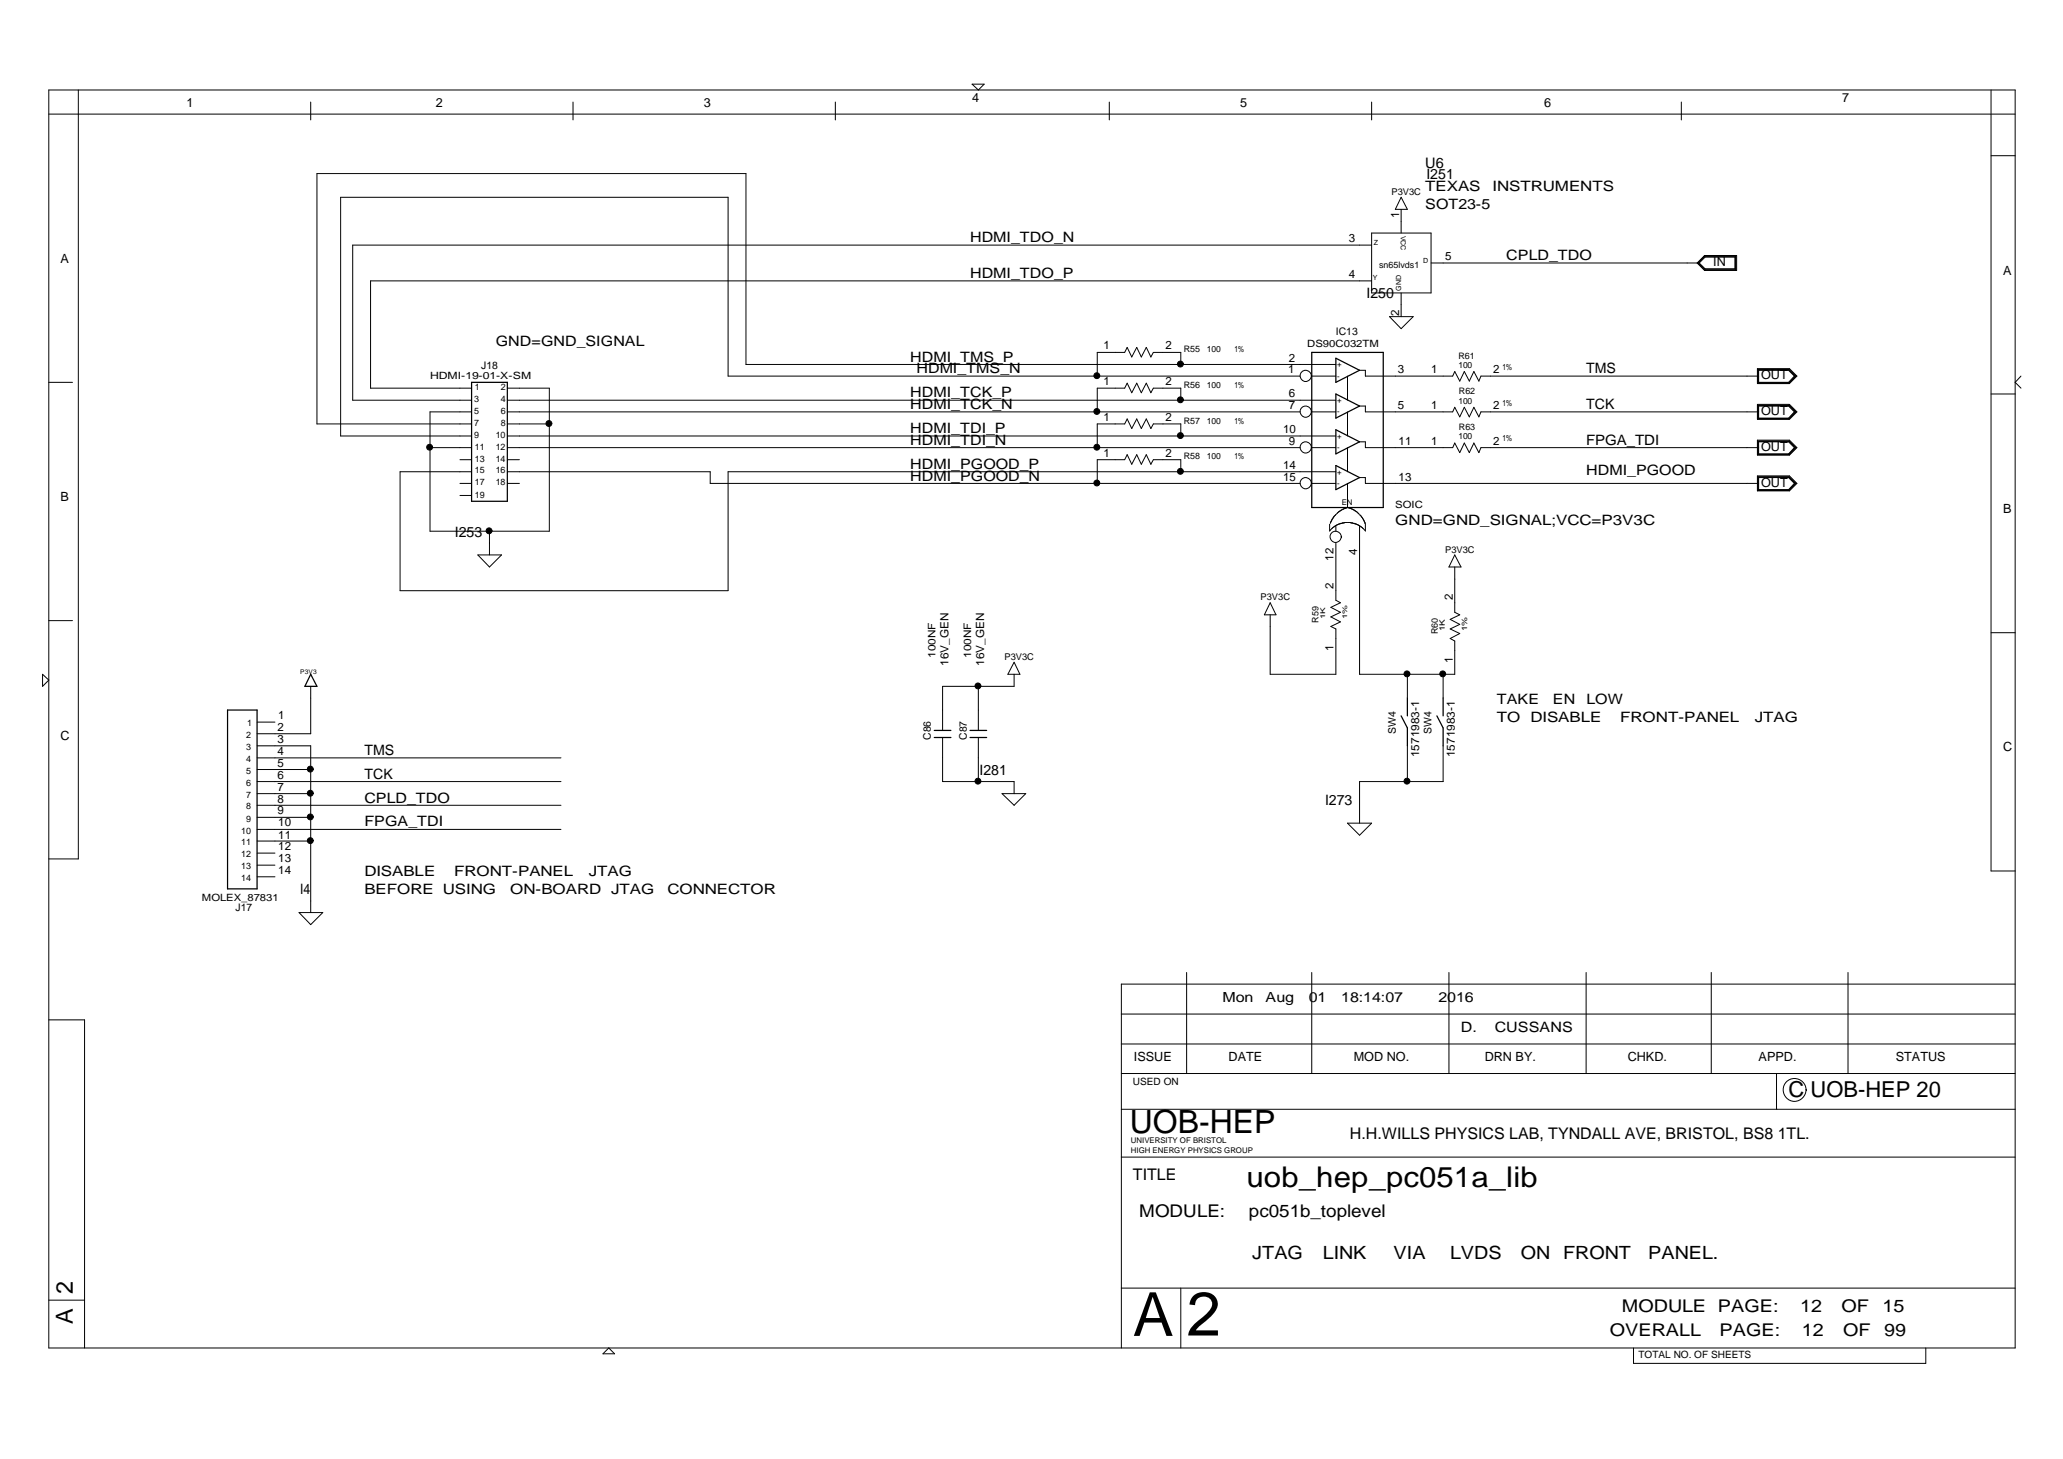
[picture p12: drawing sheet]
<svg xmlns="http://www.w3.org/2000/svg" width="420mm" height="297mm" viewBox="0 0 420 297" stroke-linecap="round" stroke-linejoin="round" font-family="sans-serif">
<g fill="none" stroke="#000" stroke-width=".25">
<path d="M96 77.8h7.3v24.3h-7.3zM267.2 71.7h14.5v31.6h-14.5zM272.1 72.9l4.8 2.5-4.8 2.4zM272.1 94.8l4.8 2.4-4.8 2.5zM272.1 87.5l4.8 2.4-4.8 2.5zM272.1 80.2l4.8 2.5-4.8 2.4zM63.3 137.3l1.2 2.4h-2.4zM46.3 144.6h6.1v36.4h-6.1zM190.3 150.1h3.4M190.3 148.7h3.4M197.6 150.1h3.3M197.6 148.7h3.3"/>
<path d="M285.4 145.7l1.2 2.5v3.6M286.6 142.1v3.6M292.6 145.7l1.3 2.5v3.6M293.9 142.1v3.6"/>
</g>
<g fill="none" stroke="#000" stroke-width=".2">
<path d="M9.9 18.3h400.5v256.1h-400.5zM16 18.3v156.6h-6.1M198 17.1h2.4l-1.1 1.2zM405.5 18.3v159h4.9M9.9 23.2h400.5M63.3 20.8v3.6M116.7 20.8v3.6M170.1 20.8v3.6M225.9 20.8v3.6M279.3 20.8v3.6M342.4 20.8v3.6M405.5 31.7h4.9"/>
<path d="M279.3 49.9h-207.5v31.6h24.2M279.3 47.4h12.2v12.2h-12.2zM279.3 57.2h-203.8v21.8h20.5M285.4 42.6v4.8M285.4 59.6v4.9M285.4 40.2l1.2 2.4h-2.4zM291.5 53.5h54.6M345.6 53.5l1.6-1.5h6.5v3.1h-6.5zM347.2 52.1h6.3v2.9h-6.3l-1.4-1.5zM347.3 52.4h6v2.3h-6l-1.2-1.2zM347.3 52.2h6.1v2.6h-6.1l-1.4-1.3zM9.9 77.8h4.9"/>
<path d="M103.3 79h8.6v29.2h-24.3v-24.3h8.4M240.5 74.2v-2.5h-5.6l-.5 1-.9-2-1.1 2-.9-2-1 2-.9-2-.5 1h-5.6v4.9M264.8 76.6h-116.5v-36.4h-78.9v48.6h26.6M267.1 76.5a1.14 1.14 0 0 1-1.6 1.1 1.14 1.14 0 0 1-.4-1.9 1.14 1.14 0 0 1 1.9 .4l.2 .5h4.9M272.1 74.2h-120.2v-38.9h-87.4v51h31.5M274.4 76.6v4.9M276.9 75.4h1.2v1.2h17.8l.4-1 1 2 .9-2 1 2 1-2 1 2 .4-1h56.6M283 64.5h4.8l-2.4 2.4zM357.9 75h6.5l1.6 1.6-1.6 1.5h-6.5zM358 75.2h6.4l1.4 1.4-1.4 1.4h-6.4zM358.1 75.3h6.3l1.2 1.3-1.2 1.3h-6.3zM358.2 75.4h6.1l1.2 1.2-1.2 1.2h-6.1z"/>
<path d="M411.6 76.6l-1.2 1.2 1.2 1.2M87.6 91.1h8.4M93.7 98.4h2.3M93.7 93.6h2.3M96 96h-14.5v24.3h66.8v-24.3h123.8M103.3 91.1h161.5M103.3 98.4h2.5M103.3 96h41.3v2.4h120.2M103.3 83.9h161.5M103.3 88.8h168.8M103.3 81.5h168.8M103.3 93.6h2.5"/>
<path d="M103.3 86.3h8.6M240.5 81.5v-2.5h-5.6l-.5 1-.9-2-1.1 2-.9-2-1 2-.9-2-.5 1h-5.6v4.9M240.5 96v-2.4h-5.6l-.5 .9-.9-1.9-1.1 1.9-.9-1.9-1 1.9-.9-1.9-.5 1h-5.6v4.8M240.5 88.8v-2.5h-5.6l-.5 .9-.9-1.9-1.1 1.9-.9-1.9-1 1.9-.9-1.9-.5 1h-5.6v4.8M267.1 98.3a1.14 1.14 0 0 1-1.6 1.1 1.14 1.14 0 0 1-.4-1.8 1.14 1.14 0 0 1 1.9 .4l.2 .4h4.9M267.1 91.1a1.14 1.14 0 0 1-1.6 1 1.14 1.14 0 0 1-.4-1.8 1.14 1.14 0 0 1 1.9 .4l.2 .4h4.9M267.1 83.8a1.14 1.14 0 0 1-1.6 1.1 1.14 1.14 0 0 1-.4-1.9 1.14 1.14 0 0 1 1.9 .4l.2 .5h4.9M274.4 83.9v4.9M274.4 91.1v4.9M274.4 98.4v4.9M276.9 82.7h1.2v1.2h17.8l.4-1 1 2 .9-2 1 2 1-2 1 2 .4-1h56.6M276.9 89.9h1.2v1.2h17.8l.4-.9 1 2 .9-2 1 2 1-2 1 2 .4-1.1h56.6"/>
<path d="M276.9 97.2h1.2v1.2h80.1M357.9 82.3h6.5l1.6 1.6-1.6 1.5h-6.5zM357.9 89.6h6.5l1.6 1.5-1.6 1.6h-6.5zM357.9 96.9h6.5l1.6 1.5-1.6 1.5h-6.5zM358 97.1h6.4l1.4 1.3-1.4 1.5h-6.4zM358 82.5h6.4l1.4 1.4-1.4 1.4h-6.4zM358 89.8h6.4l1.4 1.3-1.4 1.5h-6.4zM358.1 97.1h6.3l1.2 1.3-1.2 1.4h-6.3zM358.1 82.6h6.3l1.2 1.3-1.2 1.3h-6.3zM358.1 89.9h6.3l1.2 1.2-1.2 1.4h-6.3zM358.2 97.2h6.1l1.2 1.2-1.2 1.3h-6.1zM358.2 89.9h6.1l1.2 1.2-1.2 1.3h-6.1z"/>
<path d="M358.2 82.7h6.1l1.2 1.2-1.2 1.2h-6.1zM405.5 80.2h4.9M93.7 100.9h2.3M97.3 113h4.8l-2.4 2.4zM99.7 108.2v4.8M270.8 106.7v1.5M271.1 107.8l-.2 .2M272.1 107.1v1.1M272.1 110.6v11.6l.9 .5-1.9 .9 1.9 1.1-1.9 .9 1.9 1-1.9 .9 1 .5v9.3h-13.4v-12.1M272.2 104.7l-.9 1-.3 .8M273.2 109.3a1.14 1.14 0 0 1-1.6 1 1.14 1.14 0 0 1-.4-1.8 1.14 1.14 0 0 1 1.9 .4l.2 .4M274.4 103.3l-1.2 .5-1 .8"/>
<path d="M274.4 106.4l-.6 .1a4.1 4.1 0 0 0-2.2 .8l-.5 .4M274.5 103.3l1.3 .5 1 .9M274.5 106.4l.6 .1a4.1 4.1 0 0 1 2.1 .8l.5 .4M276.9 104.8l.8 .9 .4 .9M276.9 107.1v30.2h19.4v-6.8l-.9-.5 1.9-1-1.9-1 1.9-.9-1.9-1 1.9-.9-1-.5v-9.3M277.8 107.8l.2 .2M278.1 106.7v1.5M296.3 113l1.3 2.4h-2.5zM8.7 137.3l1.2 1.2-1.2 1.2zM9.9 126.4h4.9M63.3 139.7v9.7h-10.9M199.3 139.7v9"/>
<path d="M206.5 137.3v2.4h-14.5v9M206.5 134.8l1.2 2.5h-2.4zM258.7 122.7l1.2 2.5h-2.4zM286.6 137.3v4.8M293.9 137.3v4.8M405.5 128.8h4.9M52.4 151.8h10.9v34M52.4 159.1h61.8M52.4 156.7h10.9M52.4 154.3h61.8M52.4 147h3.6M192 150.1v9h14.5v2.5"/>
<path d="M199.3 150.1v9M286.6 151.8v7.3M293.9 151.8v7.3h-17v8.5M52.4 161.6h10.9M52.4 178.5h3.6M52.4 176.1h3.6M52.4 173.7h3.6M52.4 171.2h10.9M52.4 168.9h61.8M52.4 166.4h10.9M52.4 163.9h61.8M204.1 161.6h4.8l-2.4 2.3z"/>
<path d="M274.4 167.6h4.9l-2.4 2.4zM60.9 185.8h4.8l-2.4 2.4zM241.7 198v20.6M267.2 198v20.6M295.1 198v20.6M323 198v20.6M348.5 198v20.6M376.4 198v20.6M9.9 207.6h7.3v66.8M228.4 212.5h182M228.4 206.5h182M228.4 218.6h182"/>
<path d="M361.8 218.6v7.2M410.4 200.4h-182v74M228.4 235.6h182M228.4 225.8h182M367.8 221.9a2.33 2.33 0 0 1-3.3 2.1 2.33 2.33 0 0 1-.5-3.9 2.33 2.33 0 0 1 3.8 1.2l.1 .6M9.9 264.7h7.3M122.8 275.6l1.2-1.2 1.2 1.2zM228.4 262.2h182M240.5 262.2v12.2M332.7 274.4v3.2h59.5v-3.2"/>
<circle cx="223.4" cy="76.5" r=".6"/>
<circle cx="240.4" cy="74.1" r=".6"/>
<circle cx="87.5" cy="91.1" r=".6"/>
<circle cx="111.8" cy="86.2" r=".6"/>
<circle cx="223.4" cy="91.1" r=".6"/>
<circle cx="223.4" cy="83.8" r=".6"/>
<circle cx="223.4" cy="98.3" r=".6"/>
<circle cx="240.4" cy="88.7" r=".6"/>
<circle cx="240.4" cy="81.4" r=".6"/>
<circle cx="240.4" cy="96" r=".6"/>
<circle cx="99.6" cy="108.1" r=".6"/>
<circle cx="199.2" cy="139.6" r=".6"/>
<circle cx="286.5" cy="137.2" r=".6"/>
<circle cx="293.8" cy="137.2" r=".6"/>
<circle cx="63.2" cy="156.6" r=".6"/>
<circle cx="199.2" cy="159" r=".6"/>
<circle cx="286.5" cy="159" r=".6"/>
<circle cx="63.2" cy="171.1" r=".6"/>
<circle cx="63.2" cy="166.3" r=".6"/>
<circle cx="63.2" cy="161.5" r=".6"/>
</g>
<g fill="#000">
<circle cx="223.4" cy="76.5" r=".6"/>
<circle cx="240.4" cy="74.1" r=".6"/>
<circle cx="87.5" cy="91.1" r=".6"/>
<circle cx="111.8" cy="86.2" r=".6"/>
<circle cx="223.4" cy="91.1" r=".6"/>
<circle cx="223.4" cy="83.8" r=".6"/>
<circle cx="223.4" cy="98.3" r=".6"/>
<circle cx="240.4" cy="88.7" r=".6"/>
<circle cx="240.4" cy="81.4" r=".6"/>
<circle cx="240.4" cy="96" r=".6"/>
<circle cx="99.6" cy="108.1" r=".6"/>
<circle cx="199.2" cy="139.6" r=".6"/>
<circle cx="286.5" cy="137.2" r=".6"/>
<circle cx="293.8" cy="137.2" r=".6"/>
<circle cx="63.2" cy="156.6" r=".6"/>
<circle cx="199.2" cy="159" r=".6"/>
<circle cx="286.5" cy="159" r=".6"/>
<circle cx="63.2" cy="171.1" r=".6"/>
<circle cx="63.2" cy="166.3" r=".6"/>
<circle cx="63.2" cy="161.5" r=".6"/>
</g>
<text font-size="12.6" x="241.7" y="271.9">2</text>
<text font-size="12.4" x="230.8" y="272">A</text>
<text font-size="6.5" x="230.1" y="230.7">UOB-HEP</text>
<text font-size="5.8" x="253.9" y="241.7">uob_hep_pc051a_lib</text>
<g font-size="4.8">
<text x="14.9" y="263.5" transform="rotate(-90 14.9 263.5)">2</text>
<text x="14.9" y="269.5" transform="rotate(-90 14.9 269.5)">A</text>
</g>
<text font-size="4.5" x="364.3" y="223.4">C UOB-HEP 20</text>
<g font-size="3.7">
<text x="255" y="256.2">JTAG</text>
<text x="269.4" y="256.2">LINK</text>
<text x="283.8" y="256.2">VIA</text>
<text x="295.4" y="256.2">LVDS</text>
<text x="309.7" y="256.2">ON FRONT</text>
<text x="335.7" y="256.2">PANEL.</text>
</g>
<g font-size="3.6">
<text x="232" y="247.7">MODULE:</text>
<text x="254.4" y="247.7">pc051b_toplevel</text>
<text x="330.3" y="267.2">MODULE PAGE:</text>
<text x="366.6" y="267.2">12</text>
<text x="375" y="267.2">OF</text>
<text x="383.4" y="267.2">15</text>
<text x="327.9" y="272">OVERALL</text>
<text x="350.2" y="272">PAGE:</text>
<text x="367" y="272">12</text>
<text x="375.4" y="272">OF</text>
<text x="383.7" y="272">99</text>
</g>
<g font-size="3.3">
<text x="274.9" y="231.9">H.H.WILLS PHYSICS LAB, TYNDALL AVE, BRISTOL, BS8 1TL.</text>
<text x="230.7" y="240.3">TITLE</text>
</g>
<text font-size="3" x="290.3" y="34.2">U6</text>
<g font-size="2.9">
<text x="290.3" y="38.9">TEXAS</text>
<text x="290.5" y="36.4">I251</text>
<text x="304" y="38.9">INSTRUMENTS</text>
<text x="290.3" y="42.5">SOT23-5</text>
<text x="197.6" y="49.3">HDMI_TDO_N</text>
<text x="306.8" y="53">CPLD_TDO</text>
<text x="197.6" y="56.6">HDMI_TDO_P</text>
<text x="278.3" y="60.7">I250</text>
<text x="101" y="70.5">GND=GND_SIGNAL</text>
<text x="185.4" y="73.6">HDMI_TMS_P</text>
<text x="186.6" y="76">HDMI_TMS_N</text>
<text x="323" y="76">TMS</text>
<text x="185.4" y="80.9">HDMI_TCK_P</text>
<text x="185.4" y="83.3">HDMI_TCK_N</text>
<text x="323" y="83.3">TCK</text>
<text x="185.4" y="88.2">HDMI_TDI_P</text>
<text x="185.4" y="90.6">HDMI_TDI_N</text>
<text x="185.4" y="95.5">HDMI_PGOOD_P</text>
<text x="323" y="90.6">FPGA_TDI</text>
<text x="185.4" y="97.9">HDMI_PGOOD_N</text>
<text x="323" y="96.6">HDMI_PGOOD</text>
<text x="284.2" y="106.9">GND=GND_SIGNAL;VCC=P3V3C</text>
<text x="92.7" y="109.3">I253</text>
<text x="304.8" y="143.3">TAKE</text>
<text x="316.3" y="143.3">EN</text>
<text x="323.1" y="143.3">LOW</text>
<text x="304.8" y="146.9">TO</text>
<text x="311.7" y="146.9">DISABLE</text>
<text x="330" y="146.9">FRONT-PANEL</text>
<text x="357.4" y="146.9">JTAG</text>
<text x="74.2" y="153.7">TMS</text>
<text x="74.2" y="158.5">TCK</text>
<text x="199.5" y="157.9">I281</text>
<text x="74.2" y="163.4">CPLD_TDO</text>
<text x="269.9" y="163.9">I273</text>
<text x="74.2" y="168.3">FPGA_TDI</text>
<text x="74.2" y="178.4">DISABLE</text>
<text x="92.5" y="178.4">FRONT-PANEL</text>
<text x="119.9" y="178.4">JTAG</text>
<text x="61.2" y="182.1">I4</text>
<text x="74.2" y="182.1">BEFORE USING</text>
<text x="103.9" y="182.1">ON-BOARD JTAG</text>
<text x="135.9" y="182.1">CONNECTOR</text>
<text x="297.6" y="210">D.</text>
<text x="304.4" y="210">CUSSANS</text>
</g>
<g font-size="2.8">
<text x="249" y="204.1">Mon</text>
<text x="257.8" y="204.1">Aug</text>
<text x="266.6" y="204.1">01</text>
<text x="273.2" y="204.1">18:14:07</text>
<text x="293" y="204.1">2016</text>
</g>
<g font-size="2.6">
<text x="38" y="21.9">1</text>
<text x="88.8" y="21.9">2</text>
<text x="143.4" y="21.9">3</text>
<text x="198" y="20.7">4</text>
<text x="252.6" y="21.9">5</text>
<text x="314.5" y="21.9">6</text>
<text x="375.2" y="20.7">7</text>
<text x="12.3" y="53.5">A</text>
<text x="348.9" y="54.1">IN</text>
<text x="408" y="55.9">A</text>
<text x="358.7" y="77.2">OUT</text>
<text x="358.7" y="84.5">OUT</text>
<text x="358.7" y="91.8">OUT</text>
<text x="12.3" y="102">B</text>
<text x="358.7" y="99.1">OUT</text>
<text x="408" y="104.4">B</text>
<text x="12.3" y="150.6">C</text>
<text x="408" y="152.9">C</text>
<text x="230.9" y="216.1">ISSUE</text>
<text x="250.2" y="216.1">DATE</text>
<text x="275.7" y="216.1">MOD NO.</text>
<text x="302.4" y="216.1">DRN BY.</text>
<text x="331.5" y="216.1">CHKD.</text>
<text x="358.2" y="216.1">APPD.</text>
<text x="386.1" y="216.1">STATUS</text>
</g>
<g font-size="2.3">
<text x="284.9" y="44.4" transform="rotate(-90 284.9 44.4)">1</text>
<text x="274.7" y="49.3">3</text>
<text x="294.3" y="53">5</text>
<text x="274.7" y="56.6">4</text>
<text x="284.9" y="64.4" transform="rotate(-90 284.9 64.4)">2</text>
<text x="224.7" y="71.2">1</text>
<text x="237.4" y="71.2">2</text>
<text x="262.3" y="76">1</text>
<text x="262.5" y="73.6">2</text>
<text x="284.7" y="76">3</text>
<text x="291.5" y="76">1</text>
<text x="304.1" y="76">2</text>
<text x="224.7" y="78.4">1</text>
<text x="237.4" y="78.4">2</text>
<text x="262.5" y="80.9">6</text>
<text x="262.5" y="83.3">7</text>
<text x="284.7" y="83.3">5</text>
<text x="291.5" y="83.3">1</text>
<text x="304.1" y="83.3">2</text>
<text x="224.7" y="85.7">1</text>
<text x="237.4" y="85.7">2</text>
<text x="261.3" y="88.2">10</text>
<text x="224.7" y="93">1</text>
<text x="237.4" y="93">2</text>
<text x="261.3" y="95.5">14</text>
<text x="262.5" y="90.6">9</text>
<text x="284.9" y="90.6">11</text>
<text x="291.5" y="90.6">1</text>
<text x="304.1" y="90.6">2</text>
<text x="261.3" y="97.9">15</text>
<text x="284.9" y="97.9">13</text>
<text x="276.4" y="112.9" transform="rotate(-90 276.4 112.9)">4</text>
<text x="271.6" y="119.8" transform="rotate(-90 271.6 119.8)">2</text>
<text x="271.6" y="114.2" transform="rotate(-90 271.6 114.2)">12</text>
<text x="295.9" y="122.2" transform="rotate(-90 295.9 122.2)">2</text>
<text x="193.2" y="135.6" transform="rotate(-90 193.2 135.6)">16V_GEN</text>
<text x="200.4" y="135.6" transform="rotate(-90 200.4 135.6)">16V_GEN</text>
<text x="271.6" y="132.5" transform="rotate(-90 271.6 132.5)">1</text>
<text x="295.9" y="134.9" transform="rotate(-90 295.9 134.9)">1</text>
<text x="56.5" y="148.9">2</text>
<text x="56.7" y="146.4">1</text>
<text x="56.5" y="151.2">3</text>
<text x="56.5" y="153.7">4</text>
<text x="289" y="154.2" transform="rotate(-90 289 154.2)">1571983-1</text>
<text x="296.3" y="154.2" transform="rotate(-90 296.3 154.2)">1571983-1</text>
<text x="56.5" y="156.2">5</text>
<text x="56.5" y="158.5">6</text>
<text x="56.5" y="161">7</text>
<text x="56.5" y="165.8">9</text>
<text x="56.5" y="163.4">8</text>
<text x="56.7" y="168.3">10</text>
<text x="56.7" y="170.7">11</text>
<text x="56.7" y="173.1">12</text>
<text x="56.7" y="175.5">13</text>
<text x="56.7" y="178">14</text>
</g>
<g font-size="2.1">
<text x="272.1" y="68.1">IC13</text>
<text x="98" y="75.1">J18</text>
<text x="190.5" y="134" transform="rotate(-90 190.5 134)">100NF</text>
<text x="197.8" y="134" transform="rotate(-90 197.8 134)">100NF</text>
<text x="284.3" y="149.5" transform="rotate(-90 284.3 149.5)">SW4</text>
<text x="291.5" y="149.5" transform="rotate(-90 291.5 149.5)">SW4</text>
<text x="189.6" y="150.7" transform="rotate(-90 189.6 150.7)">C86</text>
<text x="196.9" y="150.7" transform="rotate(-90 196.9 150.7)">C87</text>
<text x="48" y="185.5">J17</text>
</g>
<g font-size="2">
<text x="266.2" y="70.6">DS90C032TM</text>
<text x="87.6" y="77.1">HDMI-19-01-X-SM</text>
<text x="284.2" y="103.3">SOIC</text>
<text x="41.1" y="183.3">MOLEX_87831</text>
<text x="230.8" y="220.9">USED ON</text>
<text x="333.7" y="276.5">TOTAL NO. OF SHEETS</text>
</g>
<g font-size="1.9">
<text x="283.4" y="39.7">P3V3C</text>
<text x="294.3" y="112.6">P3V3C</text>
<text x="256.7" y="122.2">P3V3C</text>
<text x="204.6" y="134.4">P3V3C</text>
</g>
<g font-size="1.8">
<text x="280.9" y="54.6">sn65lvds1</text>
<text x="241.1" y="71.7">R55</text>
<text x="297" y="73">R61</text>
<text x="96.6" y="81.8">3</text>
<text x="96.7" y="79.5">1</text>
<text x="102" y="81.8">4</text>
<text x="102" y="79.5">2</text>
<text x="241.1" y="78.9">R56</text>
<text x="297.1" y="80.3">R62</text>
<text x="96.6" y="89.1">9</text>
<text x="96.6" y="86.7">7</text>
<text x="96.6" y="84.3">5</text>
<text x="101" y="89.1">10</text>
<text x="102" y="86.7">8</text>
<text x="102" y="84.3">6</text>
<text x="241.1" y="86.2">R57</text>
<text x="297.1" y="87.6">R63</text>
<text x="96.7" y="94">13</text>
<text x="96.7" y="91.6">11</text>
<text x="101" y="94">14</text>
<text x="101" y="91.6">12</text>
<text x="241.1" y="93.5">R58</text>
<text x="96.7" y="101.3">19</text>
<text x="96.7" y="98.8">17</text>
<text x="96.7" y="96.4">15</text>
<text x="101" y="98.8">18</text>
<text x="101" y="96.4">16</text>
<text x="268.5" y="126.8" transform="rotate(-90 268.5 126.8)">R59</text>
<text x="292.8" y="129.2" transform="rotate(-90 292.8 129.2)">R60</text>
<text x="50.3" y="147.9">1</text>
<text x="50.2" y="150.2">2</text>
<text x="50.2" y="152.7">3</text>
<text x="50.2" y="155.1">4</text>
<text x="50.2" y="160">6</text>
<text x="50.2" y="157.5">5</text>
<text x="50.2" y="162.4">7</text>
<text x="50.2" y="164.8">8</text>
<text x="50.2" y="167.3">9</text>
<text x="49.1" y="172.1">11</text>
<text x="49.1" y="169.7">10</text>
<text x="49.1" y="174.5">12</text>
<text x="49.1" y="179.4">14</text>
<text x="49.1" y="177">13</text>
</g>
<g font-size="1.7">
<text x="245.8" y="71.7">100</text>
<text x="251.4" y="71.7">1%</text>
<text x="297" y="74.9">100</text>
<text x="306" y="75.3">1%</text>
<text x="245.8" y="78.9">100</text>
<text x="251.4" y="78.9">1%</text>
<text x="297" y="82.2">100</text>
<text x="306" y="82.6">1%</text>
<text x="245.8" y="86.2">100</text>
<text x="251.4" y="86.2">1%</text>
<text x="297" y="89.4">100</text>
<text x="306" y="89.9">1%</text>
<text x="245.8" y="93.5">100</text>
<text x="251.4" y="93.5">1%</text>
</g>
<g font-size="1.6">
<text x="272.3" y="77.1">-</text>
<text x="272.3" y="74.8">+</text>
<text x="272.3" y="82.1">+</text>
<text x="272.3" y="89.4">+</text>
<text x="272.3" y="84.4">-</text>
<text x="272.3" y="91.6">-</text>
<text x="272.3" y="98.9">-</text>
<text x="272.3" y="96.6">+</text>
<text x="273.3" y="102.8">EN</text>
<text x="230.3" y="232.7">UNIVERSITY OF BRISTOL</text>
<text x="230.3" y="234.8">HIGH ENERGY PHYSICS GROUP</text>
</g>
<g font-size="1.5">
<text x="294.3" y="128.6" transform="rotate(-90 294.3 128.6)">1K</text>
<text x="298.8" y="128.6" transform="rotate(-90 298.8 128.6)">1%</text>
</g>
<g font-size="1.4">
<text x="285.3" y="48" transform="rotate(90 285.3 48)">VCC</text>
<text x="279.8" y="49.8">Z</text>
<text x="289.8" y="53.5">D</text>
<text x="279.6" y="57.1">Y</text>
<text x="285.4" y="59.2" transform="rotate(-90 285.4 59.2)">GND</text>
</g>
<g font-size="1.3">
<text x="269.9" y="126.1" transform="rotate(-90 269.9 126.1)">1K</text>
<text x="274.4" y="126.1" transform="rotate(-90 274.4 126.1)">1%</text>
<text x="61.2" y="137.3">P3V3</text>
</g>
</svg>
